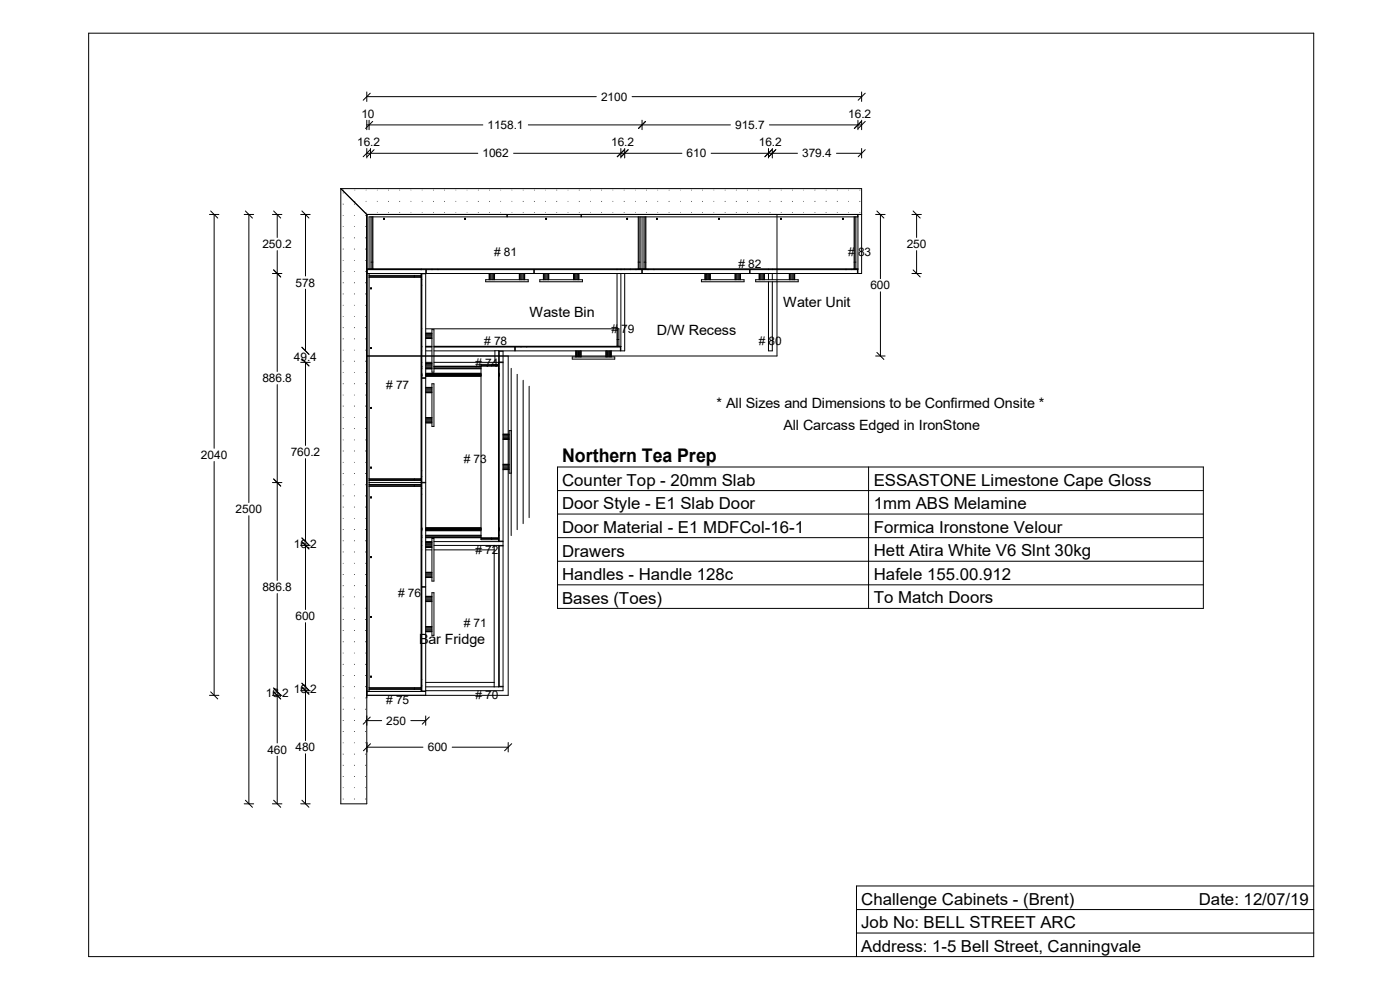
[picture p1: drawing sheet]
<svg xmlns="http://www.w3.org/2000/svg" width="297mm" height="210mm" viewBox="0 0 297 210" stroke-linecap="round" stroke-linejoin="round" font-family="sans-serif">
<g fill="none" stroke="#000" stroke-width=".21">
<path d="M18.8 7h259.9v195.9h-259.9zM77.8 19.5v2M78.6 19.8l-1.5 1.5M182.8 19.5v2M183.6 19.8l-1.5 1.5M77.8 25.5v2M77.8 31.5v2M77.8 32.5h23.6M77.8 26.5h24.6M77.8 20.5h48.7M78.3 25.5v2M78.6 31.8l-1.5 1.5"/>
<path d="M78.6 31.5v2M79.1 25.8l-1.5 1.5M79.4 31.8l-1.5 1.5M109 32.5h35.7M112.1 26.5h42.9M131.7 31.5v2M132.5 31.8l-1.5 1.5M132.5 31.5v2M133.3 31.8l-1.5 1.5M134.1 20.5h48.7M136.2 25.5v2M136.9 25.8l-1.5 1.5"/>
<path d="M150.9 32.5h18.3M163 31.5v2M163.2 26.5h19.6M163.8 31.8l-1.5 1.5M163.8 31.5v2M164.6 31.8l-1.5 1.5M177.5 32.5h5.3M182 25.5v2M182.7 25.8l-1.5 1.5M182.8 25.5v2M182.8 31.5v2M183.6 31.8l-1.5 1.5"/>
<path d="M183.6 25.8l-1.5 1.5M44.4 45.5h2M44.7 44.8l1.5 1.5M45.4 45.5v49.6M51.8 45.5h2M52.1 44.8l1.5 1.5M52.8 45.5v61.1M57.8 58h2M57.8 45.5h2M58.1 57.3l1.5 1.5M58.1 44.8l1.5 1.5M58.8 45.5v4.9"/>
<path d="M58.8 53.2v25.6M63.8 45.5h2M64 44.8l1.5 1.5M64.8 45.5v13.1M72.3 40v130.5h5.5v-125M72.3 40h110.5v18h-.8v-12.5M72.3 40l5.5 5.5M77.8 45.5h.1M77.8 57.1h104.2M77.8 57.2h11.6M77.8 45.5h105M78.3 58v88.7"/>
<path d="M78.3 58.7h11.1M78.3 58.8h11.1M78.3 58.4h11.1M78.7 46v11.1M78.7 55.6h.4M79 46v11.1M79.1 46v11.1M81.5 46.3l-.1 .2M81.5 46.3v.1M81.5 46.4h.1M81.6 46.4l-.2 .1M87.9 58.4v.4"/>
<path d="M89.3 57.1v.1M89.3 58v88.7M89.4 57.1v.1M89.4 58v88.7M89.4 59.3h.1M90.3 58h-12.4v-.8h12.4v22.9h-.8v-22h.8M90.4 57.2h22.8v.8h-22.8zM91.6 57.1v.1M92.9 57.1v.1M98.6 46.5h.1M98.7 46.3l-.1 .2M98.7 46.3v.1"/>
<path d="M98.7 46.4h.1M98.8 46.4l-.1 .1M103 59.3h9.1v.5h-9.1zM103.8 58v1.3M104 58v1.3M104.1 58v1.3M104.4 58v1.3M104.6 58v1.3M104.7 58v1.3M104.9 58v1.3M107.6 45.5v.5M110.2 58v1.3"/>
<path d="M110.4 58v1.3M110.5 58v1.3M110.7 58v1.3M111 58v1.3M111.1 58v1.3M111.3 58v1.3M113.4 57.2h22.8v.8h-22.8zM114.5 59.3h9.1v.5h-9.1zM115.3 58v1.3M115.5 58v1.3M115.6 58v1.3M115.8 58v1.3"/>
<path d="M115.9 46.3l-.1 .1 .1 .1M115.9 46.3v.2M115.9 46.5h.1M116.1 58v1.3M116.2 58v1.3M116.4 58v1.3M121.7 58v1.3M121.9 58v1.3M122 58v1.3M122.2 58v1.3M122.5 58v1.3M122.6 58v1.3"/>
<path d="M122.8 58v1.3M123.3 45.5v.5M130.9 57.1v.1M130.9 58v15.5M131.7 58v16.4h.8v-16.4M131.7 57.1v.1M132.5 57.1v.1M133.1 46.3l-.1 .1 .1 .1M133.1 46.3v.2M133.1 46.5h.1M133.7 57.1v.1M134.9 57.1v.1"/>
<path d="M135.4 55.6h.4M135.4 46v11.1M135.6 46v11.1M135.8 46v11.1M136.2 46v11.1M136.3 57.2h22.7v.8h-22.7zM136.6 55.6h.4M136.6 46v11.1M136.9 46v11.1M137 46v11.1M137.5 57.1v.1M138.7 57.1v.1"/>
<path d="M139.3 46.4v.1M139.3 46.4l.1-.1 .1 .2M139.3 46.4h.1M139.3 46.5h.1M139.4 46.5h.1M139.5 46.5h-.1M148.8 59.3h9.1v.5h-9.1zM149.6 58v1.3M149.7 58v1.3M149.9 58v1.3M150.1 58v1.3M150.3 58v1.3"/>
<path d="M150.5 58v1.3M150.6 58v1.3M150.7 58v1.3M152.4 46.4v.1M152.4 46.5h.2M152.4 46.4l.2-.1v.2M152.4 46.5h.1M152.4 46.4h.1M156 58v1.3M156.1 58v1.3M156.3 58v1.3M156.5 58v1.3"/>
<path d="M156.7 58v1.3M156.9 58v1.3M157 58v1.3M157.1 58v1.3M159.1 57.2h22.8v.8h-22.8zM160.3 59.3h9v.5h-9zM161.1 58v1.3M161.2 58v1.3M161.4 58v1.3M161.6 58v1.3M161.8 58v1.3M162 58v1.3"/>
<path d="M162.1 58v1.3M162.2 58v1.3M163 59.8v14.6h.8v-14.6M163 57.1v.1M163 58v1.3M163.8 57.1v.1M163.8 58v1.3M164.8 45.5v30h-87M165.6 46.4v.1M165.6 46.5h.1M165.6 46.4l.1-.1 .1 .2M165.6 46.4h.1"/>
<path d="M167.5 58v1.3M167.6 58v1.3M167.8 58v1.3M168 58v1.3M168.2 58v1.3M168.4 58v1.3M168.5 58v1.3M168.6 58v1.3M178.7 46.5l.2-.2v.2M178.7 46.5h.1M178.8 46.5h.1M179.4 57.1v.1"/>
<path d="M180.7 57.1v.1M181.2 55.6h.4M181.2 46v11.1M181.3 46v11.1M181.6 46v11.1M182 45.5v.5M182 46h-103.7v11.1M185.8 45.5h2M186 44.8l1.5 1.5M186.8 45.5v13.6M193.5 58h2M193.5 45.5h2"/>
<path d="M193.7 57.3l1.5 1.5M193.7 44.8l1.5 1.5M194.5 45.5v4.9M194.5 53.2v4.8M63.8 76.9h2M64 76.1l1.5 1.5M64 73.7l1.5 1.5M64.8 61.3v13.1M64.8 76.9v17.6M78.6 61.1v.1M78.6 61.2l.1 .1M78.6 73.8v.1"/>
<path d="M78.6 73.9h.1M78.7 61.1h-.1M78.7 61.1h.1M78.7 73.8h.1M78.7 73.8h-.1M78.8 61.1h.1M78.8 73.8h.1M78.8 73.8l-.1 .1M78.8 61.1l-.1 .2M89.4 60.5h.1M89.4 69.8h.1M89.4 73.6h.1"/>
<path d="M89.4 73.5h.1M89.4 74.4h.1M89.4 76.9h.1M89.4 77.8h.1M89.4 78.1h.1M89.4 77.7h.1M89.4 78.2h.1M89.4 79.4h.1M89.4 79.5h.1M89.4 79.6h.1M89.4 79.7h.1M89.4 79.2h.1"/>
<path d="M89.4 79.8h.1M90.3 69.8h41v3.7M90.3 70.8h1.3M90.3 70.7h1.3M90.3 73.6h1.3M90.3 73.5h1.3M90.3 74.4h1.3M90.3 76.9h1.3M90.3 78.2h1.3M90.3 79.4h11.7M90.3 79.5h11.7M90.3 79.6h11.7"/>
<path d="M90.3 79.7h11.7M90.3 79.2h11.7M90.3 79.8h11.7M90.3 71.8h1.3M90.3 71.6h1.3M90.3 71.5h1.3M90.3 71.2h1.3M90.3 71h1.3M90.3 77.2h1.3M90.3 77.1h1.3M90.3 78h1.3M90.3 77.9h1.3"/>
<path d="M90.3 77.6h1.3M90.3 77.4h1.3M91.6 69.9h.5v9.1h-.5zM92.1 73.6h17.1v.8h-17.1M92.1 73.5h39.6M92.1 76.9h13.7M92.1 77.8h9.9M92.1 78.1h9.9M92.1 77.7h13.7M92.1 78.2h9.9M102 77.5h3.8M104.3 77.3v.4"/>
<path d="M105 74.4v2.5M105.8 76.9v38M105.8 78.2h.1M105.8 79.4h.1M105.8 79.5h.1M105.8 79.6h.1M105.8 79.7h.1M105.8 79.2h.1M105.8 79.8h.1M105.8 77.3h-3.8v37.2h3.8M105.8 74.4v40.5M105.9 74.5h.8v2.3h-.8z"/>
<path d="M105.9 76.9h.8v37.9h-.8zM107.8 75.5v72h-30M108.4 78.1v35.5M109.3 73.6h22.3v.8h-22.3zM109.7 79.4v33M110.5 73.5v.1M111.7 73.5v.1M121.4 75.7h9v.5h-9zM122.1 74.4v1.3M122.2 74.4v1.3M122.3 74.4v1.3M122.5 74.4v1.3"/>
<path d="M122.7 74.4v1.3M122.9 74.4v1.3M123.1 74.4v1.3M123.2 74.4v1.3M123.3 74.4v1.3M128.5 74.4v1.3M128.6 74.4v1.3M128.7 74.4v1.3M128.9 74.4v1.3M129.1 74.4v1.3M129.3 74.4v1.3M129.5 74.4v1.3"/>
<path d="M129.6 74.4v1.3M129.7 74.4v1.3M130.9 72h.4M131.1 69.8v3.7M185.8 75.5h2M186 74.8l1.5 1.5M186.8 61.9v13.6M45.4 97.9v49.6M58.8 81.6v41.5M64.8 97.3v17.6M78.6 86.4v.2M78.6 99.1v.2"/>
<path d="M78.6 86.6h.1M78.6 86.4h.1M78.6 99.3h.1M78.6 99.1h.1M78.7 86.4h.1M78.7 99.1h.1M78.8 86.4h.1M78.8 99.1h.1M78.8 86.4l-.1 .2M78.8 99.1l-.1 .2M89.4 99.9h.1M89.5 80.2h.8v22.1h-.8z"/>
<path d="M90.3 83h1.3M90.3 82.7h1.3M90.3 82.5h1.3M90.3 82.3h1.3M90.3 82.2h1.3M90.3 83.3h1.3M90.3 83.1h1.3M90.3 89.1h1.3M90.3 88.9h1.3M90.3 88.7h1.3M90.3 88.6h1.3M90.3 89.7h1.3"/>
<path d="M90.3 89.5h1.3M90.3 89.4h1.3M91.6 81.4h.5v9.1h-.5zM106.7 92.4h1.3M106.7 92.3h1.3M106.7 92.1h1.3M106.7 93.2h1.3M106.7 93h1.3M106.7 92.9h1.3M106.7 92.7h1.3M106.7 99.3h1.3M106.7 98.8h1.3"/>
<path d="M106.7 98.7h1.3M106.7 98.5h1.3M106.7 99.6h1.3M106.7 99.4h1.3M106.7 99.1h1.3M108.5 91.3h-.5v9.1h.5M111 80.7v30.4M112.3 81.9v27.9M118.3 99.1h137v30h-137zM184.3 99.1v30M52.8 109.4v61.1M57.8 102.4h2"/>
<path d="M58.1 101.6l1.5 1.5M63.8 115.7h2M64 114.9l1.5 1.5M64 114.1l1.5 1.5M64.8 115.7v13.6M78.3 101.7h11.1M78.3 101.6h11.1M78.3 101.9h11.1M78.3 102.8h11.1M78.3 102.4h11.1M78.3 103h11.1M78.3 103.2h11.1"/>
<path d="M78.6 105.4v.2M78.6 105.6h.1M78.6 118.1v.2M78.6 118.3h.1M78.7 118.1l.1 .2M78.7 105.4h-.1M78.7 105.4h.1M78.7 118.3h.1M78.7 118.1h-.1M78.8 105.4h.1M78.8 105.4l-.1 .2M78.8 118.3h.1"/>
<path d="M87.9 101.6v.3M87.9 102.8v.4M89.4 101.1h.1M89.4 103.6h.1M89.4 104.9h.1M89.4 112.4h.1M89.4 112.3h.1M89.4 112.2h.1M89.4 112.1h.1M89.4 111.9h.1M89.4 112h.1M89.4 112.6h.1"/>
<path d="M89.4 113.5h.1M89.4 114h.1M89.4 113.7h.1M89.4 113.6h.1M89.4 114.1h.1M89.4 114.9h.1M89.4 115.7h.1M89.4 116.6h.1M89.5 102.4h.8v22.1h-.8zM90.3 112.4h11.7M90.3 112.3h11.7M90.3 112.2h11.7"/>
<path d="M90.3 112.1h11.7M90.3 111.9h11.7M90.3 112h11.7M90.3 112.6h11.7M90.3 113.5h11.7M90.3 114h11.7M90.3 113.7h11.7M90.3 113.6h11.7M90.3 114.1h15.5M90.3 114.9h1.3M90.3 116.6h1.3M90.3 115.6h1.3"/>
<path d="M90.3 115.4h1.3M90.3 115.1h1.3M90.3 115h1.3M90.3 116.1h1.3M90.3 116h1.3M90.3 115.8h1.3M91.6 114.2h.5v9.1h-.5zM92.1 114.9h14.6v.8h-14.6M92.1 116.6h12.7M102 114.2h3.8M104.3 114.1v.4M104.8 115.7v30"/>
<path d="M105.8 115.7v30M105.8 112.4h.1M105.8 112.3h.1M105.8 112.2h.1M105.8 112.1h.1M105.8 111.9h.1M105.8 112h.1M105.8 112.6h.1M105.8 113.5h.1M105.9 115.8h.8v29.8h-.8zM118.3 119.1h137M118.3 114.1h137"/>
<path d="M118.3 109.1h137M118.3 104.1h137M58.8 125.9v20.8M64.8 132.1v13.6M78.6 130.8v.1M78.6 130.9l.1 .1M78.7 130.8h.1M78.7 131h.1M78.7 130.8h-.1M78.8 130.8h.1M78.8 130.8v.1M78.8 130.9v.1"/>
<path d="M89.5 124.5h.8v22.1h-.8zM90.3 122h1.3M90.3 121.8h1.3M90.3 121.5h1.3M90.3 121.4h1.3M90.3 122.5h1.3M90.3 122.4h1.3M90.3 122.2h1.3M90.3 126.7h1.3M90.3 126.5h1.3M90.3 127.6h1.3M90.3 127.5h1.3"/>
<path d="M90.3 127.3h1.3M90.3 127.1h1.3M90.3 126.8h1.3M90.3 133.1h1.3M90.3 132.9h1.3M90.3 133.9h1.3M90.3 133.7h1.3M90.3 133.5h1.3M90.3 133.2h1.3M90.3 134h1.3M91.6 125.7h.5v9.1h-.5zM118.3 124.1h137"/>
<path d="M44.4 147.5h2M44.7 146.8l1.5 1.5M57.8 147.5h2M58.1 146.8l1.5 1.5M58.1 146l1.5 1.5M58.8 147.5v10.1M63.8 146.5h2M64 145.8l1.5 1.5M64 144.9l1.5 1.5M64.8 146.5v10.6M64.8 159.9v10.6M77.8 146.7h12.5v.8"/>
<path d="M77.8 146.6h.5M77.8 152.9h3.2M77.9 157.5v2M77.9 158.5h11.8M78.3 145.9h11.1M78.3 146h11.1M78.3 146.3h11.1M78.6 152.1l-1.5 1.5M78.6 157.8l-1.5 1.5M78.6 143.5v.1M78.6 143.6h.1M78.7 143.4l-.1 .1"/>
<path d="M78.7 143.4h.1M78.7 143.6h.1M78.8 143.4v.1M78.8 143.5v.1M78.8 143.6h.1M87.2 152.9h3.1M87.9 145.9v.4M89.4 144.2h.1M89.4 145.4h.1M89.4 145.7h.1M89.4 146.5h.1M90.3 151.9v2"/>
<path d="M90.3 145.7h16.4v.8h-16.4M90.3 144.8h14.5M91.1 152.1l-1.5 1.5M95.9 158.5h11.9M107.8 157.5v2M108.6 157.8l-1.5 1.5M51.8 170.5h2M52.1 169.8l1.5 1.5M57.8 170.5h2M58.1 169.8l1.5 1.5M58.8 160.4v10.1M63.8 170.5h2"/>
<path d="M64 169.8l1.5 1.5M181.7 197.9h97M181.7 193h97M278.7 187.9h-97v15"/>
</g>
<g fill="#000">
<path d="M72.7 43.2h.2v.2h-.2zM75.1 43.2h.2v.2h-.2zM72.7 40.9h.2v.1h-.2z" fill-rule="evenodd"/>
<path d="M75.2 42.6h.2v.2h-.2zM77.6 42.6l.1 .2zM80 42.6l.1 .2zM82.3 42.6h.2v.2h-.2zM84.7 42.6h.2v.2h-.2zM87.1 42.6l.1 .2zM89.5 42.6l.1 .2zM91.9 42.6h.1v.2h-.1zM94.2 42.6h.2v.2h-.2zM96.6 42.6l.2 .2zM99 42.6l.1 .2zM101.4 42.6h.2v.2h-.2zM103.8 42.6h.1v.2h-.1zM106.2 42.6l.1 .2zM108.5 42.6l.2 .2zM110.9 42.6h.2v.2h-.2zM113.3 42.6h.2v.2h-.2zM115.7 42.6l.1 .2zM118 42.6h.2v.2h-.2zM120.4 42.6l.2 .2zM122.8 42.6h.2v.2h-.2zM125.2 42.6l.1 .2zM127.6 42.6h.1v.2h-.1zM130 42.6l.1 .2zM132.3 42.6h.2v.2h-.2zM134.7 42.6l.2 .2zM137.1 42.6h.1v.2h-.1zM139.5 42.6l.1 .2zM141.9 42.6h.1v.2h-.1zM144.3 42.6l.1 .2zM146.6 42.6h.2v.2h-.2zM149 42.6h.1v.2h-.1zM151.4 42.6l.1 .2zM153.8 42.6h.1v.2h-.1zM156.1 42.6h.2v.2h-.2zM158.5 42.6h.2v.2h-.2zM160.9 42.6l.1 .2zM163.3 42.6h.1v.2h-.1zM165.7 42.6h.1v.2h-.1zM168 42.6h.2v.2h-.2zM170.4 42.6l.2 .2zM172.8 42.6h.2v.2h-.2zM175.2 42.6h.1v.2h-.1zM177.5 42.6h.2v.2h-.2zM180 42.6l.1 .2zM182.3 42.6h.2v.2h-.2zM72.8 40.3l.2 .1zM75.2 40.3l.2 .1zM77.6 40.3l.1 .1zM80 40.3l.1 .1zM82.3 40.3l.2 .1zM84.7 40.3l.2 .1zM87.1 40.3l.1 .1zM89.5 40.3l.1 .1zM91.9 40.3l.1 .1zM94.2 40.3l.2 .1zM96.6 40.3l.2 .1zM99 40.3l.1 .1zM101.4 40.3l.2 .1zM103.8 40.3l.1 .1zM106.2 40.3l.1 .1zM108.5 40.3l.2 .1zM110.9 40.3l.2 .1zM113.3 40.3l.2 .1zM115.7 40.3l.1 .1zM118 40.3l.2 .1zM120.4 40.3l.2 .1zM122.8 40.3l.2 .1zM125.2 40.3l.1 .1zM127.6 40.3l.1 .1zM130 40.3l.1 .1zM132.3 40.3l.2 .1zM134.7 40.3l.2 .1zM137.1 40.3l.1 .1zM139.5 40.3l.1 .1zM141.9 40.3l.1 .1zM144.3 40.3l.1 .1zM146.6 40.3l.2 .1zM149 40.3l.1 .1zM151.4 40.3l.1 .1zM153.8 40.3l.1 .1zM156.1 40.3l.2 .1zM158.5 40.3l.2 .1zM160.9 40.3l.1 .1zM163.3 40.3l.1 .1zM165.7 40.3l.1 .1zM168 40.3l.2 .1zM170.4 40.3l.2 .1zM172.8 40.3l.2 .1zM175.2 40.3l.1 .1zM177.5 40.3l.2 .1zM180 40.3l.1 .1zM182.3 40.3l.2 .1zM77.6 45l.1 .1zM80 45l.1 .1zM82.3 45l.2 .1zM84.7 45l.2 .1zM87.1 45l.1 .1zM89.5 45l.1 .1zM91.9 45l.1 .1zM94.2 45l.2 .1zM96.6 45l.2 .1zM99 45l.1 .1zM101.4 45l.2 .1zM103.8 45l.1 .1zM106.2 45l.1 .1zM108.5 45l.2 .1zM110.9 45l.2 .1zM113.3 45l.2 .1zM115.7 45l.1 .1zM118 45l.2 .1zM120.4 45l.2 .1zM122.8 45l.2 .1zM125.2 45l.1 .1zM127.6 45l.1 .1zM130 45l.1 .1zM132.3 45l.2 .1zM134.7 45l.2 .1zM137.1 45l.1 .1zM139.5 45l.1 .1zM141.9 45l.1 .1zM144.3 45l.1 .1zM146.6 45l.2 .1zM149 45l.1 .1zM151.4 45l.1 .1zM153.8 45l.1 .1zM156.1 45l.2 .1zM158.5 45l.2 .1zM160.9 45l.1 .1zM163.3 45l.1 .1zM165.7 45l.1 .1zM168 45l.2 .1zM170.4 45l.2 .1zM172.8 45l.2 .1zM175.2 45l.1 .1zM177.5 45l.2 .1zM180 45l.1 .1zM182.3 45l.2 .1z" fill-rule="evenodd"/>
<path d="M72.7 105.1h.2v.2h-.2zM75.1 105.1h.2v.2h-.2zM77.5 105.1h.1v.2h-.1zM72.7 102.8l.2 .1zM75.1 102.8l.2 .1zM77.5 102.8l.1 .1zM72.7 100.4h.2v.1h-.2zM75.1 100.4h.2v.1h-.2zM77.5 100.4h.1v.1h-.1zM72.7 98l.2 .1zM75.1 98l.2 .1zM77.5 98l.1 .1zM72.7 95.6h.2v.2h-.2zM75.1 95.6h.2v.2h-.2zM77.5 95.6h.1v.2h-.1zM72.7 93.3l.2 .1zM75.1 93.3l.2 .1zM77.5 93.3l.1 .1zM72.7 90.8h.2v.2h-.2zM75.1 90.8h.2v.2h-.2zM77.5 90.8h.1v.2h-.1zM72.7 88.5l.2 .1zM75.1 88.5l.2 .1zM77.5 88.5l.1 .1zM72.7 86.1h.2v.1h-.2zM75.1 86.1h.2v.1h-.2zM77.5 86.1h.1v.1h-.1zM72.7 83.7l.2 .2zM75.1 83.7l.2 .2zM77.5 83.7l.1 .2zM72.7 81.3h.2v.2h-.2zM75.1 81.3h.2v.2h-.2zM77.5 81.3h.1v.2h-.1zM72.7 79l.2 .1zM75.1 79l.2 .1zM77.5 79l.1 .1zM72.7 76.5h.2v.2h-.2zM75.1 76.5h.2v.2h-.2zM77.5 76.5h.1v.2h-.1zM72.7 74.2l.2 .1zM75.1 74.2l.2 .1zM77.5 74.2l.1 .1zM72.7 71.8h.2v.2h-.2zM75.1 71.8h.2v.2h-.2zM77.5 71.8h.1v.2h-.1zM72.7 69.4h.2v.2h-.2zM75.1 69.4h.2v.2h-.2zM77.5 69.4h.1v.2h-.1zM72.7 67.1l.2 .1zM75.1 67.1l.2 .1zM77.5 67.1l.1 .1zM72.7 64.7l.2 .1zM75.1 64.7l.2 .1zM77.5 64.7l.1 .1zM72.7 62.3h.2v.1h-.2zM75.1 62.3h.2v.1h-.2zM77.5 62.3h.1v.1h-.1zM72.7 59.9h.2v.2h-.2zM75.1 59.9h.2v.2h-.2zM77.5 59.9h.1v.2h-.1zM72.7 57.5l.2 .2zM75.1 57.5l.2 .2zM77.5 57.5l.1 .2zM72.7 55.2l.2 .1zM75.1 55.2l.2 .1zM77.5 55.2l.1 .1zM72.7 52.7h.2v.2h-.2zM75.1 52.7h.2v.2h-.2zM77.5 52.7h.1v.2h-.1zM72.7 50.4h.2v.1h-.2zM75.1 50.4h.2v.1h-.2zM77.5 50.4h.1v.1h-.1zM72.7 48l.2 .1zM75.1 48l.2 .1zM77.5 48l.1 .1zM72.7 45.6l.2 .2zM75.1 45.6l.2 .2zM77.5 45.6l.1 .2z" fill-rule="evenodd"/>
<path d="M72.7 107.5h.2v.2h-.2zM75.1 107.5h.2v.2h-.2zM77.5 107.5h.1v.2h-.1zM72.7 109.9l.2 .1zM75.1 109.9l.2 .1zM77.5 109.9l.1 .1zM72.7 112.3h.2v.1h-.2zM75.1 112.3h.2v.1h-.2zM77.5 112.3h.1v.1h-.1zM72.7 114.6h.2v.2h-.2zM75.1 114.6h.2v.2h-.2zM77.5 114.6h.1v.2h-.1zM72.7 117h.2v.2h-.2zM75.1 117h.2v.2h-.2zM77.5 117h.1v.2h-.1zM72.7 119.4l.2 .1zM75.1 119.4l.2 .1zM77.5 119.4l.1 .1zM72.7 121.8h.2v.2h-.2zM75.1 121.8h.2v.2h-.2zM77.5 121.8h.1v.2h-.1zM72.7 124.2h.2v.1h-.2zM75.1 124.2h.2v.1h-.2zM77.5 124.2h.1v.1h-.1zM72.7 126.5h.2v.2h-.2zM75.1 126.5h.2v.2h-.2zM77.5 126.5h.1v.2h-.1zM72.7 128.9l.2 .2zM75.1 128.9l.2 .2zM77.5 128.9l.1 .2zM72.7 131.3h.2v.2h-.2zM75.1 131.3h.2v.2h-.2zM77.5 131.3h.1v.2h-.1zM72.7 133.7h.2v.2h-.2zM75.1 133.7h.2v.2h-.2zM77.5 133.7h.1v.2h-.1zM72.7 136.1h.2v.1h-.2zM75.1 136.1h.2v.1h-.2zM77.5 136.1h.1v.1h-.1zM72.7 138.5l.2 .1zM75.1 138.5l.2 .1zM77.5 138.5l.1 .1zM72.7 140.8h.2v.2h-.2zM75.1 140.8h.2v.2h-.2zM77.5 140.8h.1v.2h-.1zM72.7 143.2h.2v.2h-.2zM75.1 143.2h.2v.2h-.2zM77.5 143.2h.1v.2h-.1zM72.7 145.6h.2v.2h-.2zM75.1 145.6h.2v.2h-.2zM77.5 145.6h.1v.2h-.1zM72.7 148l.2 .1zM75.1 148l.2 .1zM77.5 148l.1 .1zM72.7 150.4h.2v.1h-.2zM75.1 150.4h.2v.1h-.2zM77.5 150.4h.1v.1h-.1zM72.7 152.7h.2v.2h-.2zM75.1 152.7h.2v.2h-.2zM77.5 152.7h.1v.2h-.1zM72.7 155.1h.2v.2h-.2zM75.1 155.1h.2v.2h-.2zM77.5 155.1h.1v.2h-.1zM72.7 157.5l.2 .1zM75.1 157.5l.2 .1zM77.5 157.5l.1 .1zM72.7 159.9h.2v.2h-.2zM75.1 159.9h.2v.2h-.2zM77.5 159.9h.1v.2h-.1zM72.7 162.3h.2v.1h-.2zM75.1 162.3h.2v.1h-.2zM77.5 162.3h.1v.1h-.1zM72.7 164.6h.2v.2h-.2zM75.1 164.6h.2v.2h-.2zM77.5 164.6h.1v.2h-.1zM72.7 167l.2 .2zM75.1 167l.2 .2zM77.5 167l.1 .2zM72.7 169.4h.2v.2h-.2zM75.1 169.4h.2v.2h-.2zM77.5 169.4h.1v.2h-.1z" fill-rule="evenodd"/>
</g>
<text font-size="4" x="119.3" y="98">Northern Tea Prep</text>
<g font-size="3.5">
<text x="119.3" y="103">Counter Top - 20mm Slab</text>
<text x="185.4" y="103">ESSASTONE Limestone Cape Gloss</text>
<text x="185.4" y="108">1mm ABS Melamine</text>
<text x="119.3" y="108.1">Door Style - E1 Slab Door</text>
<text x="119.3" y="113.1">Door Material - E1 MDFCol-16-1</text>
<text x="185.4" y="113">Formica Ironstone Velour</text>
<text x="119.3" y="118.1">Drawers</text>
<text x="185.4" y="118">Hett Atira White V6 Slnt 30kg</text>
<text x="119.3" y="123.1">Handles - Handle 128c</text>
<text x="185.4" y="123">Hafele 155.00.912</text>
<text x="119.3" y="128.1">Bases (Toes)</text>
<text x="185.4" y="128">To Match Doors</text>
<text x="182.7" y="191.9">Challenge Cabinets - (Brent)</text>
<text x="254.3" y="191.9">Date: 12/07/19</text>
<text x="182.7" y="196.9">Job No: BELL STREET ARC</text>
<text x="182.7" y="201.9">Address: 1-5 Bell Street, Canningvale</text>
</g>
<g font-size="3">
<text x="166.2" y="65.2">Water Unit</text>
<text x="112.4" y="67.4">Waste Bin</text>
<text x="139.4" y="71">D/W Recess</text>
<text x="152" y="86.6">* All Sizes and Dimensions to be Confirmed Onsite *</text>
<text x="166.2" y="91.2">All Carcass Edged in IronStone</text>
<text x="88.9" y="136.6">Bar Fridge</text>
</g>
<g font-size="2.5">
<text x="127.5" y="21.3">2100</text>
<text x="76.7" y="24.9">10</text>
<text x="103.4" y="27.3">1158.1</text>
<text x="156" y="27.3">915.7</text>
<text x="180" y="24.9">16.2</text>
<text x="75.8" y="30.9">16.2</text>
<text x="102.4" y="33.4">1062</text>
<text x="129.7" y="30.9">16.2</text>
<text x="145.7" y="33.4">610</text>
<text x="161" y="30.9">16.2</text>
<text x="170.2" y="33.4">379.4</text>
<text x="55.7" y="52.6">250.2</text>
<text x="192.4" y="52.6">250</text>
<text x="104.8" y="54.4"># 81</text>
<text x="156.7" y="56.9"># 82</text>
<text x="180" y="54.4"># 83</text>
<text x="62.7" y="60.8">578</text>
<text x="184.7" y="61.3">600</text>
<text x="129.7" y="70.7"># 79</text>
<text x="62.4" y="76.5">49.4</text>
<text x="100.9" y="77.9"># 74</text>
<text x="102.7" y="73.2"># 78</text>
<text x="161" y="73.2"># 80</text>
<text x="55.7" y="81">886.8</text>
<text x="82" y="82.4"># 77</text>
<text x="42.6" y="97.4">2040</text>
<text x="61.7" y="96.7">760.2</text>
<text x="98.4" y="98.1"># 73</text>
<text x="50" y="108.8">2500</text>
<text x="62.4" y="116.2">16.2</text>
<text x="100.9" y="117.6"># 72</text>
<text x="55.7" y="125.3">886.8</text>
<text x="62.7" y="131.5">600</text>
<text x="84.5" y="126.7"># 76</text>
<text x="98.4" y="132.9"># 71</text>
<text x="56.4" y="148">16.2</text>
<text x="62.4" y="146.9">16.2</text>
<text x="82" y="149.4"># 75</text>
<text x="100.9" y="148.3"># 70</text>
<text x="82" y="153.7">250</text>
<text x="56.7" y="159.9">460</text>
<text x="62.7" y="159.3">480</text>
<text x="90.8" y="159.3">600</text>
</g>
</svg>
